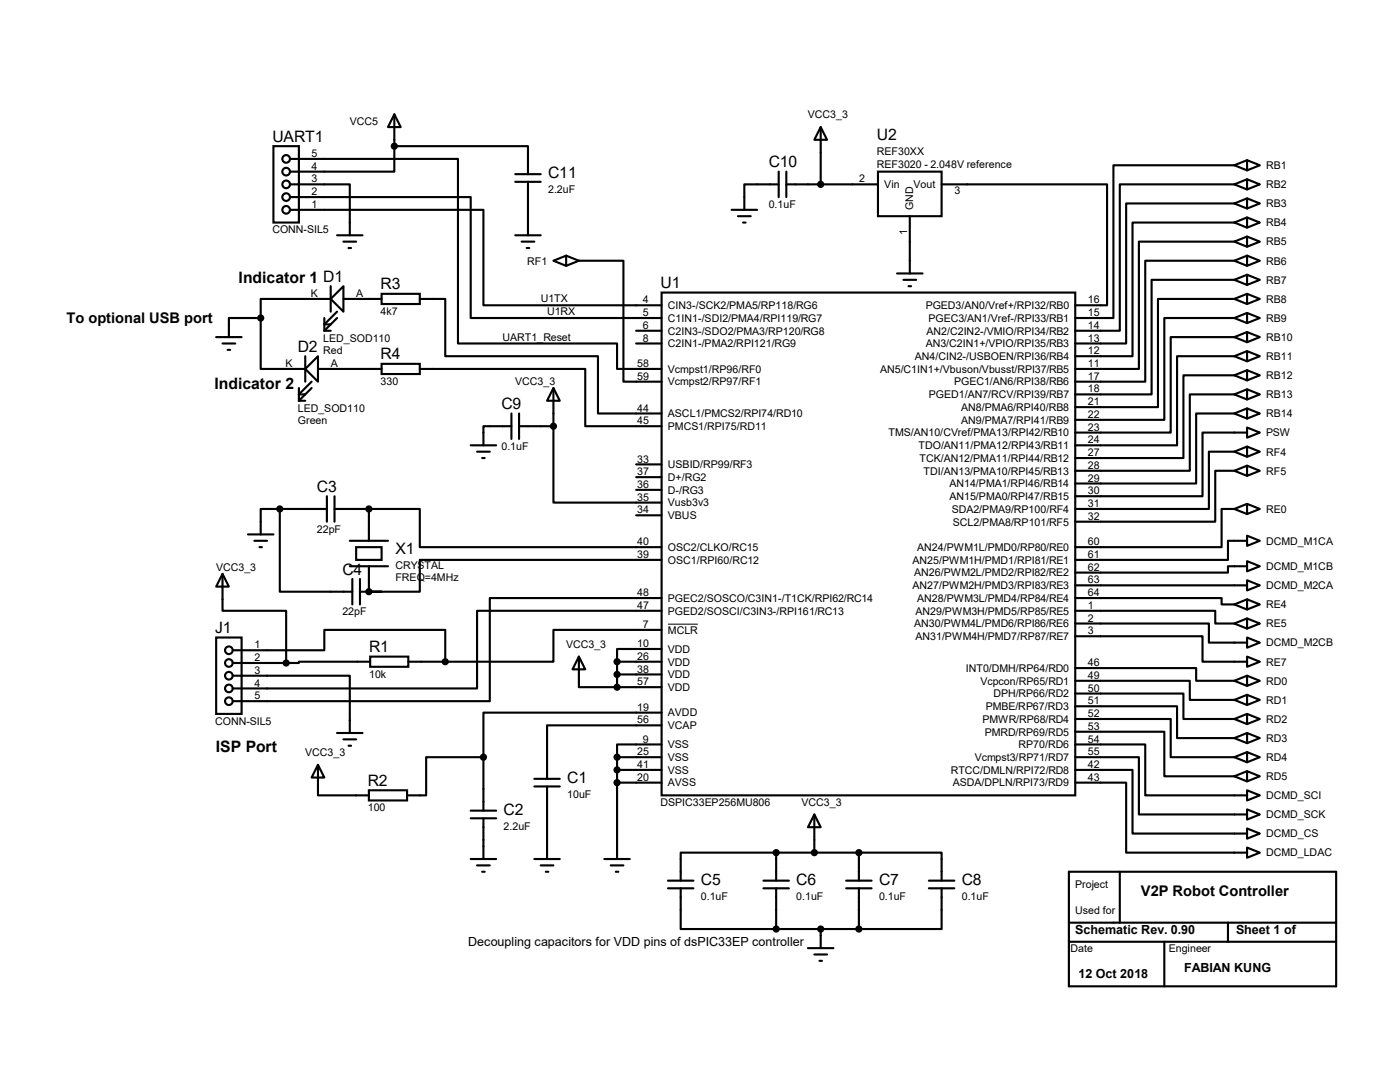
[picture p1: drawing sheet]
<svg xmlns="http://www.w3.org/2000/svg" width="279mm" height="216mm" viewBox="0 0 279 216" stroke-linecap="round" stroke-linejoin="round" font-family="sans-serif">
<g fill="none" stroke="#000" stroke-width=".42">
<path d="M54.6 29.2h5v15.2h-5zM57.9 39.3h36v24.2h38.1M57.9 31.7h33.5v36.8h31.7v5.1h8.9M57.9 36.8h11.9v10.1M78.7 22.8l1.3 2.6h-2.6zM78.7 29.2v5h-20.8M78.7 29.2h26.7v5.6M78.7 22.8v6.4M102.8 36.3h5.1M102.8 34.8h5.1M105.4 36.3v10.6M155.4 36.8h-6.9v5.1"/>
<path d="M155.4 34.2v5.1M156.9 36.8h18.3M156.9 34.2v5.1M163.8 25.4l1.3 2.5h-2.6zM163.8 25.4v11.4M175.2 34.2h12.7v8.9h-12.7zM187.9 36.8h33v24.1h-6.3M246.3 33h-24.1v30.5h-7.6M246.3 36.8h-22.8v29.2h-8.9M246.3 33l2.6 1M246.3 36.8l2.6 1M248.9 32l2.5 1-2.5 1z"/>
<path d="M248.9 35.8l2.5 1-2.5 1zM248.9 39.6l2.5 1-2.5 1zM248.9 32l-2.6 1M248.9 35.8l-2.6 1M248.9 39.6l-2.6 1M57.9 41.9h38.6v19h35.5M66 59.6l2.5-2.5v5.1zM66 59.6h-14v3.9M66 57.1v5.1M67.3 46.9h5M68.5 59.6h7.7M68.5 48.2h2.6"/>
<path d="M69.6 49.5h.5M76.2 58.6h7.6v2.1h-7.6zM83.8 59.6h5.1v11.5h30.4v11.4h12.7M102.8 46.9h5.1M104.1 48.2h2.5M105.1 49.5h.5M110.4 52l2.6-1v2zM113 51l2.5 1M115.5 52h8.9v24.2h7.6M115.5 52l-2.5 1M132 58.4h82.6v100.3h-82.6zM146 41.9h5.1"/>
<path d="M147.3 43.1h2.5M148.3 44.4h.5M179 54.6h5.1M180.3 55.8h2.5M181.3 57.1h.5M181.6 43.1v11.5M246.3 40.6h-21.6v27.9h-10.1M246.3 44.4h-20.3v26.7h-11.4M246.3 48.2h-19v25.4h-12.7M246.3 52h-17.7v24.2h-14M246.3 55.8h-16.5v22.9h-15.2M246.3 59.6h-15.2v21.6h-16.5"/>
<path d="M246.3 40.6l2.6 1M246.3 44.4l2.6 1M246.3 48.2l2.6 1M246.3 52l2.6 1M246.3 55.8l2.6 1.1M246.3 59.6l2.6 1.1M248.9 43.4l2.5 1-2.5 1zM248.9 47.2l2.5 1-2.5 1zM248.9 51l2.5 1-2.5 1zM248.9 54.8l2.5 1-2.5 1.1zM248.9 58.6l2.5 1-2.5 1.1zM248.9 43.4l-2.6 1"/>
<path d="M248.9 47.2l-2.6 1M248.9 51l-2.6 1M248.9 54.8l-2.6 1M248.9 58.6l-2.6 1M43.1 67.3h5.1M44.4 68.5h2.5M45.4 69.8h.5M52 63.5v10.1h8.9M52 63.5h-6.3v3.8M59.6 80h1.3M59.6 77.4v2.6M60.9 73.6l2.6-2.5v5.1z"/>
<path d="M60.9 71.1v5.1M62.2 76.2l-2.6 2.5h1.3M62.2 77.4l-2.6 2.6M63.5 73.6h12.7M64.7 66h1.3M64.7 63.5v2.5M67.3 62.2l-2.6 2.5h1.3M67.3 63.5l-2.6 2.5M76.2 72.6h7.6v2h-7.6zM83.8 73.6h33v11.4h15.2M110.4 77.4l1.3 2.6h-2.5zM110.4 77.4v7.6"/>
<path d="M127 66h5M127 68.5h5M246.3 63.5h-13.9v20.3h-17.8M246.3 67.3h-12.7v19h-19M246.3 71.1h-11.4v17.8h-20.3M246.3 74.9h-10.1v16.5h-21.6M246.3 78.7h-8.9v15.2h-22.8M246.3 63.5l2.6 1M246.3 67.3l2.6 1M246.3 71.1l2.6 1M246.3 74.9l2.6 1M246.3 78.7l2.6 1"/>
<path d="M248.9 62.4l2.5 1.1-2.5 1zM248.9 66.3l2.5 1-2.5 1zM248.9 70.1l2.5 1-2.5 1zM248.9 73.9l2.5 1-2.5 1zM248.9 77.7l2.5 1-2.5 1zM248.9 62.4l-2.6 1.1M248.9 66.3l-2.6 1M248.9 70.1l-2.6 1M248.9 73.9l-2.6 1M248.9 77.7l-2.6 1M65.2 99v5.1M66.8 99v5.1"/>
<path d="M93.9 88.9h5.1M95.2 90.1h2.5M96.2 91.4h.5M102.1 85h-5.6v3.9M102.1 82.5v5.1M103.6 85h6.8M103.6 82.5v5.1M110.4 85v15.3h21.6M127 95.2h5M127 97.7h5M127 92.7h5M246.3 82.5h-7.6v14h-24.1"/>
<path d="M246.3 90.1h-5v11.5h-26.7M246.3 93.9h-3.8v10.2h-27.9M246.3 82.5l2.6 1M246.3 90.1l2.6 1M246.3 93.9l2.6 1.1M248.9 81.5l2.5 1-2.5 1zM248.9 89.1l2.5 1-2.5 1zM248.9 92.9l2.5 1-2.5 1.1zM248.9 85.3l2.5 1-2.5 1zM248.9 86.3h-8.9v12.7h-25.4M248.9 81.5l-2.6 1M248.9 89.1l-2.6 1"/>
<path d="M248.9 92.9l-2.6 1M44.4 114.5l1.3 2.6h-2.6zM44.4 114.5v7.4h12.7v10.4M49.5 106.6h5.1M50.8 107.9h2.5M51.8 109.2h.5M55.8 101.6v16.5h14.5M55.8 101.6h-3.8v5M55.8 101.6h9.4M66.8 101.6h6.8M69.8 113h7.6M69.8 107.9h7.6"/>
<path d="M70.3 115.5v5.1M71.1 109.2h5.1v2.5h-5.1zM71.8 118.1h4.4M71.8 115.5v5.1M73.6 101.6h10.2v7.6h48.2M73.6 101.6v6.3M127 102.8h5M132 119.3h-34.3v20.6h-51.3M132 111.7h-48.2v6.4h-10.2v-5.1M214.6 119.3h29.2v1.3h2.5M214.6 116.8h34.3M246.3 101.6h-2.5v7.6h-29.2"/>
<path d="M246.3 101.6l2.6 1M248.9 100.5l2.5 1.1-2.5 1zM248.9 119.6l2.5 1-2.5 1zM248.9 106.9l2.5 1-2.5 1zM248.9 112l2.5 1-2.5 1zM248.9 115.8l2.5 1-2.5 1zM248.9 107.9h-3.8v3.8h-30.5M248.9 113h-3.8v1.3h-30.5M248.9 100.5l-2.6 1.1M248.9 119.6l-2.6 1M43.1 127.2h5.1v15.3h-5.1zM46.4 134.8h23.4v11.5"/>
<path d="M46.4 129.8h18.3v-4.1h24.2v6.3M46.4 132.3h10.7M73.9 131h7.6v2.1h-7.6zM73.9 132h-14.3v.3h-2.5M81.5 132h7.4M115.5 131l1.3 2.6h-2.5zM115.5 131v6.1h7.6M123.1 134.6h8.9M123.1 132v5.1M123.1 132h8.9M123.1 137.1h8.9M132 121.9h-36.8v15.5h-48.8"/>
<path d="M132 129.5h-8.9v2.5M132 125.7h-21.6v6.3h-21.5M214.6 133.3h24.1v2.5h7.6M214.6 135.8h22.8v3.9h8.9M214.6 138.4h21.6v5.1h10.1M214.6 121.9h27.9v2.5h3.8M214.6 124.4h26.7v3.8h7.6M214.6 127h25.4v5h8.9M246.3 135.8l2.6 1.1M246.3 139.7l2.6 1M246.3 124.4l2.6 1M246.3 120.6l2.6 1"/>
<path d="M248.9 134.8l2.5 1-2.5 1.1zM248.9 138.6l2.5 1.1-2.5 1zM248.9 123.4l2.5 1-2.5 1zM248.9 127.2l2.5 1-2.5 1zM248.9 131l2.5 1-2.5 1.1zM248.9 134.8l-2.6 1M248.9 138.6l-2.6 1.1M248.9 123.4l-2.6 1M63.5 152.6l1.2 2.6h-2.5zM63.5 152.6v6.1h10.1M67.3 146.3h5M68.5 147.5h2.6"/>
<path d="M69.6 148.8h.5M73.6 157.7h7.6v2h-7.6zM96.5 151.1h-11.5v7.6h-3.8M96.5 151.1v10.7M106.6 155.4h5.1M106.6 156.9h5.1M109.2 156.9v14.5M123.1 151.1v20.3M123.1 153.6h8.9M123.1 151.1h8.9M123.1 156.2h8.9M132 148.5h-8.9v2.6"/>
<path d="M132 144.7h-22.8v10.7M132 142.2h-35.5v8.9M214.6 156.2h10.1v13.9h24.2M214.6 153.6h11.4v12.7h22.9M214.6 151.1h12.7v11.4h21.6M214.6 148.5h14v10.2h20.3M214.6 140.9h20.3v6.4h11.4M214.6 143.5h19v7.6h12.7M214.6 146h17.8v8.9h13.9M246.3 143.5l2.6 1M246.3 147.3l2.6 1M246.3 151.1l2.6 1"/>
<path d="M246.3 154.9l2.6 1M248.9 157.7l2.5 1-2.5 1zM248.9 142.5l2.5 1-2.5 1zM248.9 146.3l2.5 1-2.5 1zM248.9 150.1l2.5 1-2.5 1zM248.9 153.9l2.5 1-2.5 1zM248.9 142.5l-2.6 1M248.9 146.3l-2.6 1M248.9 150.1l-2.6 1M248.9 153.9l-2.6 1M93.9 171.4h5.1M93.9 163.3h5.1"/>
<path d="M93.9 161.8h5.1M95.2 172.7h2.5M96.2 173.9h.5M96.5 163.3v8.1M106.6 171.4h5.1M107.9 172.7h2.5M108.9 173.9h.5M120.6 171.4h5.1M121.9 172.7h2.5M122.9 173.9h.5M133.3 177.2h5.1M133.3 175.7h5.1"/>
<path d="M135.8 177.2v8.2h19.1M152.4 177.2h5M152.4 175.7h5M154.9 170.1h-19.1v5.6M154.9 170.1v5.6M154.9 177.2v8.2M154.9 170.1h16.5M162.5 162.5l1.3 2.6h-2.6zM162.5 162.5v7.6M168.9 177.2h5M168.9 175.7h5M171.4 170.1h16.5v5.6"/>
<path d="M171.4 170.1v5.6M171.4 177.2v8.2M185.4 177.2h5.1M185.4 175.7h5.1M187.9 177.2v8.2h-16.5M213.3 173.9h53.4v22.9h-53.4zM223.5 173.9v10.2M248.9 169.1l2.5 1-2.5 1.1zM248.9 165.3l2.5 1-2.5 1zM248.9 161.5l2.5 1-2.5 1zM154.9 185.4h16.5M161.2 189.2h5.1"/>
<path d="M162.5 190.5h2.6M163.5 191.7h.5M163.8 185.4v3.8M213.3 187.9h53.4M213.3 184.1h53.4M232.4 187.9v8.9M245.1 184.1v3.8"/>
<circle cx="57.1" cy="34.2" r=".76"/>
<circle cx="57.1" cy="31.7" r=".76"/>
<circle cx="57.1" cy="39.3" r=".76"/>
<circle cx="57.1" cy="36.8" r=".76"/>
<circle cx="57.1" cy="41.9" r=".76"/>
<circle cx="45.7" cy="134.8" r=".76"/>
<circle cx="45.7" cy="129.8" r=".76"/>
<circle cx="45.7" cy="137.4" r=".76"/>
<circle cx="45.7" cy="139.9" r=".76"/>
<circle cx="45.7" cy="132.3" r=".76"/>
</g>
<g fill="#000" stroke="#000" stroke-width=".42">
<circle cx="78.7" cy="29.2" r=".51"/>
<circle cx="163.8" cy="36.8" r=".51"/>
<circle cx="52" cy="63.5" r=".51"/>
<circle cx="110.4" cy="85" r=".51"/>
<circle cx="55.8" cy="101.6" r=".51"/>
<circle cx="73.6" cy="118.1" r=".51"/>
<circle cx="73.6" cy="101.6" r=".51"/>
<circle cx="57.1" cy="132.3" r=".51"/>
<circle cx="88.9" cy="132" r=".51"/>
<circle cx="123.1" cy="132" r=".51"/>
<circle cx="123.1" cy="137.1" r=".51"/>
<circle cx="123.1" cy="134.6" r=".51"/>
<circle cx="96.5" cy="151.1" r=".51"/>
<circle cx="123.1" cy="156.2" r=".51"/>
<circle cx="123.1" cy="153.6" r=".51"/>
<circle cx="123.1" cy="151.1" r=".51"/>
<circle cx="154.9" cy="170.1" r=".51"/>
<circle cx="162.5" cy="170.1" r=".51"/>
<circle cx="171.4" cy="170.1" r=".51"/>
<circle cx="154.9" cy="185.4" r=".51"/>
<circle cx="163.8" cy="185.4" r=".51"/>
<circle cx="171.4" cy="185.4" r=".51"/>
</g>
<path d="M133.3 124.5h6" fill="none" stroke="#000" stroke-width=".2"/>
<g font-size="3.1">
<text x="54.4" y="28.3">UART1</text>
<text x="175" y="28">U2</text>
<text x="109.4" y="35.6">C11</text>
<text x="153.4" y="33.4">C10</text>
<text x="47.6" y="56.5">Indicator 1 D1</text>
<text x="75.9" y="57.7">R3</text>
<text x="131.8" y="57.5">U1</text>
<text x="59.4" y="70.2">D2</text>
<text x="75.9" y="71.7">R4</text>
<text x="42.8" y="77.6">Indicator 2</text>
<text x="100.1" y="81.6">C9</text>
<text x="63.2" y="98.1">C3</text>
<text x="78.9" y="110.5">X1</text>
<text x="68.3" y="114.6">C4</text>
<text x="42.9" y="126.3">J1</text>
<text x="73.7" y="130.1">R1</text>
<text x="43.1" y="150">ISP Port</text>
<text x="73.4" y="156.8">R2</text>
<text x="113.2" y="156.3">C1</text>
<text x="100.5" y="162.6">C2</text>
<text x="139.9" y="176.6">C5</text>
<text x="158.9" y="176.6">C6</text>
<text x="175.4" y="176.6">C7</text>
<text x="191.9" y="176.6">C8</text>
</g>
<g font-size="2.9">
<text x="13.3" y="64.5">To optional USB port</text>
<text x="227.7" y="178.8">V2P Robot Controller</text>
</g>
<g font-size="2.5">
<text x="93.4" y="188.8">Decoupling capacitors for VDD pins of dsPIC33EP controller</text>
<text x="214.6" y="186.3">Schematic Rev. 0.90</text>
<text x="246.7" y="186.3">Sheet 1 of</text>
<text x="215.2" y="195.2">12 Oct 2018</text>
<text x="236.3" y="193.9">FABIAN KUNG</text>
</g>
<g font-size="2.1">
<text x="161.2" y="23.6">VCC3_3</text>
<text x="69.8" y="24.8">VCC5</text>
<text x="62.2" y="33.9">4</text>
<text x="62.2" y="31.3">5</text>
<text x="175" y="30.9">REF30XX</text>
<text x="175" y="33.4">REF3020 - 2.048V reference</text>
<text x="252.7" y="33.7">RB1</text>
<text x="62.2" y="41.5">1</text>
<text x="62.2" y="38.9">2</text>
<text x="62.2" y="36.4">3</text>
<text x="109.4" y="38.5">2.2uF</text>
<text x="153.4" y="41.5">0.1uF</text>
<text x="171.5" y="36.4">2</text>
<text x="176.5" y="37.5">Vin</text>
<text x="182.2" y="41.9" transform="rotate(-90 182.2 41.9)">GND</text>
<text x="182.3" y="37.5">Vout</text>
<text x="190.5" y="38.7">3</text>
<text x="252.7" y="37.5">RB2</text>
<text x="252.7" y="41.4">RB3</text>
<text x="54.4" y="46.6">CONN-SIL5</text>
<text x="181.1" y="46.9" transform="rotate(-90 181.1 46.9)">1</text>
<text x="252.7" y="45.2">RB4</text>
<text x="105.2" y="52.8">RF1</text>
<text x="252.7" y="49">RB5</text>
<text x="252.7" y="52.8">RB6</text>
<text x="62.1" y="59.3">K</text>
<text x="71.1" y="59.3">A</text>
<text x="252.7" y="56.6">RB7</text>
<text x="75.9" y="62.8">4k7</text>
<text x="107.9" y="60.3">U1TX</text>
<text x="109.2" y="62.9">U1RX</text>
<text x="128.3" y="60.5">4</text>
<text x="128.3" y="63.1">5</text>
<text x="128.3" y="65.6">6</text>
<text x="133.3" y="61.7">CIN3-/SCK2/PMA5/RP118/RG6</text>
<text x="133.3" y="64.2">C1IN1-/SDI2/PMA4/RPI119/RG7</text>
<text x="184.7" y="61.7">PGED3/AN0/Vref+/RPI32/RB0</text>
<text x="185.3" y="64.2">PGEC3/AN1/Vref-/RPI33/RB1</text>
<text x="217.1" y="65.6">14</text>
<text x="217.1" y="63.1">15</text>
<text x="217.1" y="60.5">16</text>
<text x="252.7" y="60.4">RB8</text>
<text x="252.7" y="64.2">RB9</text>
<text x="64.5" y="68.2">LED_SOD110</text>
<text x="64.5" y="70.7">Red</text>
<text x="100.3" y="67.9">UART1_Reset</text>
<text x="128.3" y="68.2">8</text>
<text x="133.3" y="66.8">C2IN3-/SDO2/PMA3/RP120/RG8</text>
<text x="133.3" y="69.3">C2IN1-/PMA2/RPI121/RG9</text>
<text x="182.6" y="71.8">AN4/CIN2-/USBOEN/RPI36/RB4</text>
<text x="184.7" y="69.3">AN3/C2IN1+/VPIO/RPI35/RB3</text>
<text x="184.9" y="66.8">AN2/C2IN2-/VMIO/RPI34/RB2</text>
<text x="217.1" y="70.7">12</text>
<text x="217.1" y="68.2">13</text>
<text x="252.7" y="68">RB10</text>
<text x="252.7" y="71.8">RB11</text>
<text x="57" y="73.2">K</text>
<text x="66" y="73.2">A</text>
<text x="75.9" y="76.8">330</text>
<text x="102.8" y="76.9">VCC3_3</text>
<text x="127.2" y="75.8">59</text>
<text x="127.2" y="73.2">58</text>
<text x="133.3" y="76.9">Vcmpst2/RP97/RF1</text>
<text x="133.3" y="74.4">Vcmpst1/RP96/RF0</text>
<text x="175.6" y="74.4">AN5/C1IN1+/Vbuson/Vbusst/RPI37/RB5</text>
<text x="190.4" y="76.9">PGEC1/AN6/RPI38/RB6</text>
<text x="217.1" y="75.8">17</text>
<text x="217.1" y="73.2">11</text>
<text x="252.7" y="75.6">RB12</text>
<text x="59.4" y="82.1">LED_SOD110</text>
<text x="127.2" y="82.1">44</text>
<text x="133.3" y="83.3">ASCL1/PMCS2/RPI74/RD10</text>
<text x="185.4" y="79.5">PGED1/AN7/RCV/RPI39/RB7</text>
<text x="191.8" y="82">AN8/PMA6/RPI40/RB8</text>
<text x="217.1" y="83.4">22</text>
<text x="217.1" y="78.3">18</text>
<text x="217.1" y="80.9">21</text>
<text x="252.7" y="79.5">RB13</text>
<text x="252.7" y="83.3">RB14</text>
<text x="59.4" y="84.7">Green</text>
<text x="100.1" y="89.7">0.1uF</text>
<text x="127.2" y="84.7">45</text>
<text x="133.3" y="85.8">PMCS1/RPI75/RD11</text>
<text x="177.3" y="87.1">TMS/AN10/CVref/PMA13/RPI42/RB10</text>
<text x="183.3" y="89.6">TDO/AN11/PMA12/RPI43/RB11</text>
<text x="191.8" y="84.5">AN9/PMA7/RPI41/RB9</text>
<text x="217.1" y="88.5">24</text>
<text x="217.1" y="85.9">23</text>
<text x="252.7" y="87.1">PSW</text>
<text x="127.2" y="94.8">37</text>
<text x="127.2" y="92.3">33</text>
<text x="133.3" y="96">D+/RG2</text>
<text x="133.3" y="93.4">USBID/RP99/RF3</text>
<text x="183.5" y="92.2">TCK/AN12/PMA11/RPI44/RB12</text>
<text x="184.3" y="94.7">TDI/AN13/PMA10/RPI45/RB13</text>
<text x="217.1" y="93.6">28</text>
<text x="217.1" y="91">27</text>
<text x="252.7" y="90.9">RF4</text>
<text x="252.7" y="94.7">RF5</text>
<text x="127.2" y="97.4">36</text>
<text x="127.2" y="99.9">35</text>
<text x="133.3" y="98.5">D-/RG3</text>
<text x="133.3" y="101">Vusb3v3</text>
<text x="189.5" y="99.8">AN15/PMA0/RPI47/RB15</text>
<text x="189.5" y="97.2">AN14/PMA1/RPI46/RB14</text>
<text x="217.1" y="101.2">31</text>
<text x="217.1" y="98.6">30</text>
<text x="217.1" y="96.1">29</text>
<text x="63.2" y="106.3">22pF</text>
<text x="127.2" y="102.4">34</text>
<text x="133.3" y="103.6">VBUS</text>
<text x="189.9" y="102.3">SDA2/PMA9/RP100/RF4</text>
<text x="190.2" y="104.9">SCL2/PMA8/RP101/RF5</text>
<text x="217.1" y="103.7">32</text>
<text x="252.7" y="102.3">RE0</text>
<text x="78.9" y="113.5">CRYSTAL</text>
<text x="127.2" y="108.8">40</text>
<text x="127.2" y="111.3">39</text>
<text x="133.3" y="109.9">OSC2/CLKO/RC15</text>
<text x="133.3" y="112.5">OSC1/RPI60/RC12</text>
<text x="182.1" y="112.5">AN25/PWM1H/PMD1/RPI81/RE1</text>
<text x="183" y="109.9">AN24/PWM1L/PMD0/RP80/RE0</text>
<text x="217.1" y="113.9">62</text>
<text x="217.1" y="111.3">61</text>
<text x="217.1" y="108.8">60</text>
<text x="252.7" y="108.7">DCMD_M1CA</text>
<text x="252.7" y="113.7">DCMD_M1CB</text>
<text x="43.1" y="114">VCC3_3</text>
<text x="78.9" y="116">FREQ=4MHz</text>
<text x="127.2" y="119">48</text>
<text x="182.1" y="117.6">AN27/PWM2H/PMD3/RPI83/RE3</text>
<text x="182.5" y="115">AN26/PWM2L/PMD2/RPI82/RE2</text>
<text x="217.1" y="119">64</text>
<text x="217.1" y="116.4">63</text>
<text x="252.7" y="117.6">DCMD_M2CA</text>
<text x="68.3" y="122.8">22pF</text>
<text x="127.2" y="121.5">47</text>
<text x="128.3" y="125.3">7</text>
<text x="133.3" y="120.1">PGEC2/SOSCO/C3IN1-/T1CK/RPI62/RC14</text>
<text x="133.3" y="122.6">PGED2/SOSCI/C3IN3-/RPI161/RC13</text>
<text x="182.5" y="125.2">AN30/PWM4L/PMD6/RPI86/RE6</text>
<text x="182.7" y="122.6">AN29/PWM3H/PMD5/RP85/RE5</text>
<text x="183" y="120.1">AN28/PWM3L/PMD4/RP84/RE4</text>
<text x="217.1" y="121.5">1</text>
<text x="217.1" y="124">2</text>
<text x="252.7" y="125.2">RE5</text>
<text x="252.7" y="121.4">RE4</text>
<text x="50.8" y="129.4">1</text>
<text x="50.8" y="131.9">2</text>
<text x="113" y="129.2">VCC3_3</text>
<text x="127.2" y="131.7">26</text>
<text x="127.2" y="129.1">10</text>
<text x="133.3" y="126.4">MCLR</text>
<text x="133.3" y="130.3">VDD</text>
<text x="182.7" y="127.7">AN31/PWM4H/PMD7/RP87/RE7</text>
<text x="217.1" y="126.6">3</text>
<text x="252.7" y="129">DCMD_M2CB</text>
<text x="50.8" y="134.5">3</text>
<text x="50.8" y="137">4</text>
<text x="73.7" y="135.2">10k</text>
<text x="127.2" y="136.7">57</text>
<text x="127.2" y="134.2">38</text>
<text x="133.3" y="137.9">VDD</text>
<text x="133.3" y="135.3">VDD</text>
<text x="133.3" y="132.8">VDD</text>
<text x="192.7" y="134.1">INT0/DMH/RP64/RD0</text>
<text x="195.7" y="136.6">Vcpcon/RP65/RD1</text>
<text x="217.1" y="135.5">49</text>
<text x="217.1" y="132.9">46</text>
<text x="252.7" y="136.6">RD0</text>
<text x="252.7" y="132.8">RE7</text>
<text x="50.8" y="139.5">5</text>
<text x="127.2" y="141.8">19</text>
<text x="133.3" y="143">AVDD</text>
<text x="196.7" y="141.7">PMBE/RP67/RD3</text>
<text x="198.2" y="139.1">DPH/RP66/RD2</text>
<text x="217.1" y="143.1">52</text>
<text x="217.1" y="140.5">51</text>
<text x="217.1" y="138">50</text>
<text x="252.7" y="140.4">RD1</text>
<text x="42.9" y="144.6">CONN-SIL5</text>
<text x="127.2" y="144.4">56</text>
<text x="128.3" y="148.2">9</text>
<text x="133.3" y="145.5">VCAP</text>
<text x="133.3" y="149.3">VSS</text>
<text x="196" y="144.2">PMWR/RP68/RD4</text>
<text x="196.5" y="146.8">PMRD/RP69/RD5</text>
<text x="203.3" y="149.3">RP70/RD6</text>
<text x="217.1" y="148.2">54</text>
<text x="217.1" y="145.6">53</text>
<text x="252.7" y="144.2">RD2</text>
<text x="252.7" y="148">RD3</text>
<text x="60.9" y="150.8">VCC3_3</text>
<text x="127.2" y="153.2">41</text>
<text x="127.2" y="150.7">25</text>
<text x="127.2" y="155.8">20</text>
<text x="133.3" y="154.4">VSS</text>
<text x="133.3" y="151.8">VSS</text>
<text x="189.7" y="154.4">RTCC/DMLN/RPI72/RD8</text>
<text x="194.5" y="151.8">Vcmpst3/RP71/RD7</text>
<text x="217.1" y="150.7">55</text>
<text x="217.1" y="153.2">42</text>
<text x="217.1" y="155.8">43</text>
<text x="252.7" y="151.8">RD4</text>
<text x="252.7" y="155.7">RD5</text>
<text x="73.4" y="161.9">100</text>
<text x="113.2" y="159.2">10uF</text>
<text x="131.8" y="160.9">DSPIC33EP256MU806</text>
<text x="133.3" y="156.9">AVSS</text>
<text x="160" y="160.7">VCC3_3</text>
<text x="190.2" y="156.9">ASDA/DPLN/RPI73/RD9</text>
<text x="252.7" y="159.5">DCMD_SCI</text>
<text x="100.5" y="165.5">2.2uF</text>
<text x="252.7" y="167.1">DCMD_CS</text>
<text x="252.7" y="163.3">DCMD_SCK</text>
<text x="252.7" y="170.9">DCMD_LDAC</text>
<text x="139.9" y="179.5">0.1uF</text>
<text x="158.9" y="179.5">0.1uF</text>
<text x="175.4" y="179.5">0.1uF</text>
<text x="191.9" y="179.5">0.1uF</text>
<text x="214.6" y="177.2">Project</text>
<text x="214.6" y="182.3">Used for</text>
<text x="213.7" y="189.9">Date</text>
<text x="233.3" y="189.9">Engineer</text>
</g>
</svg>
